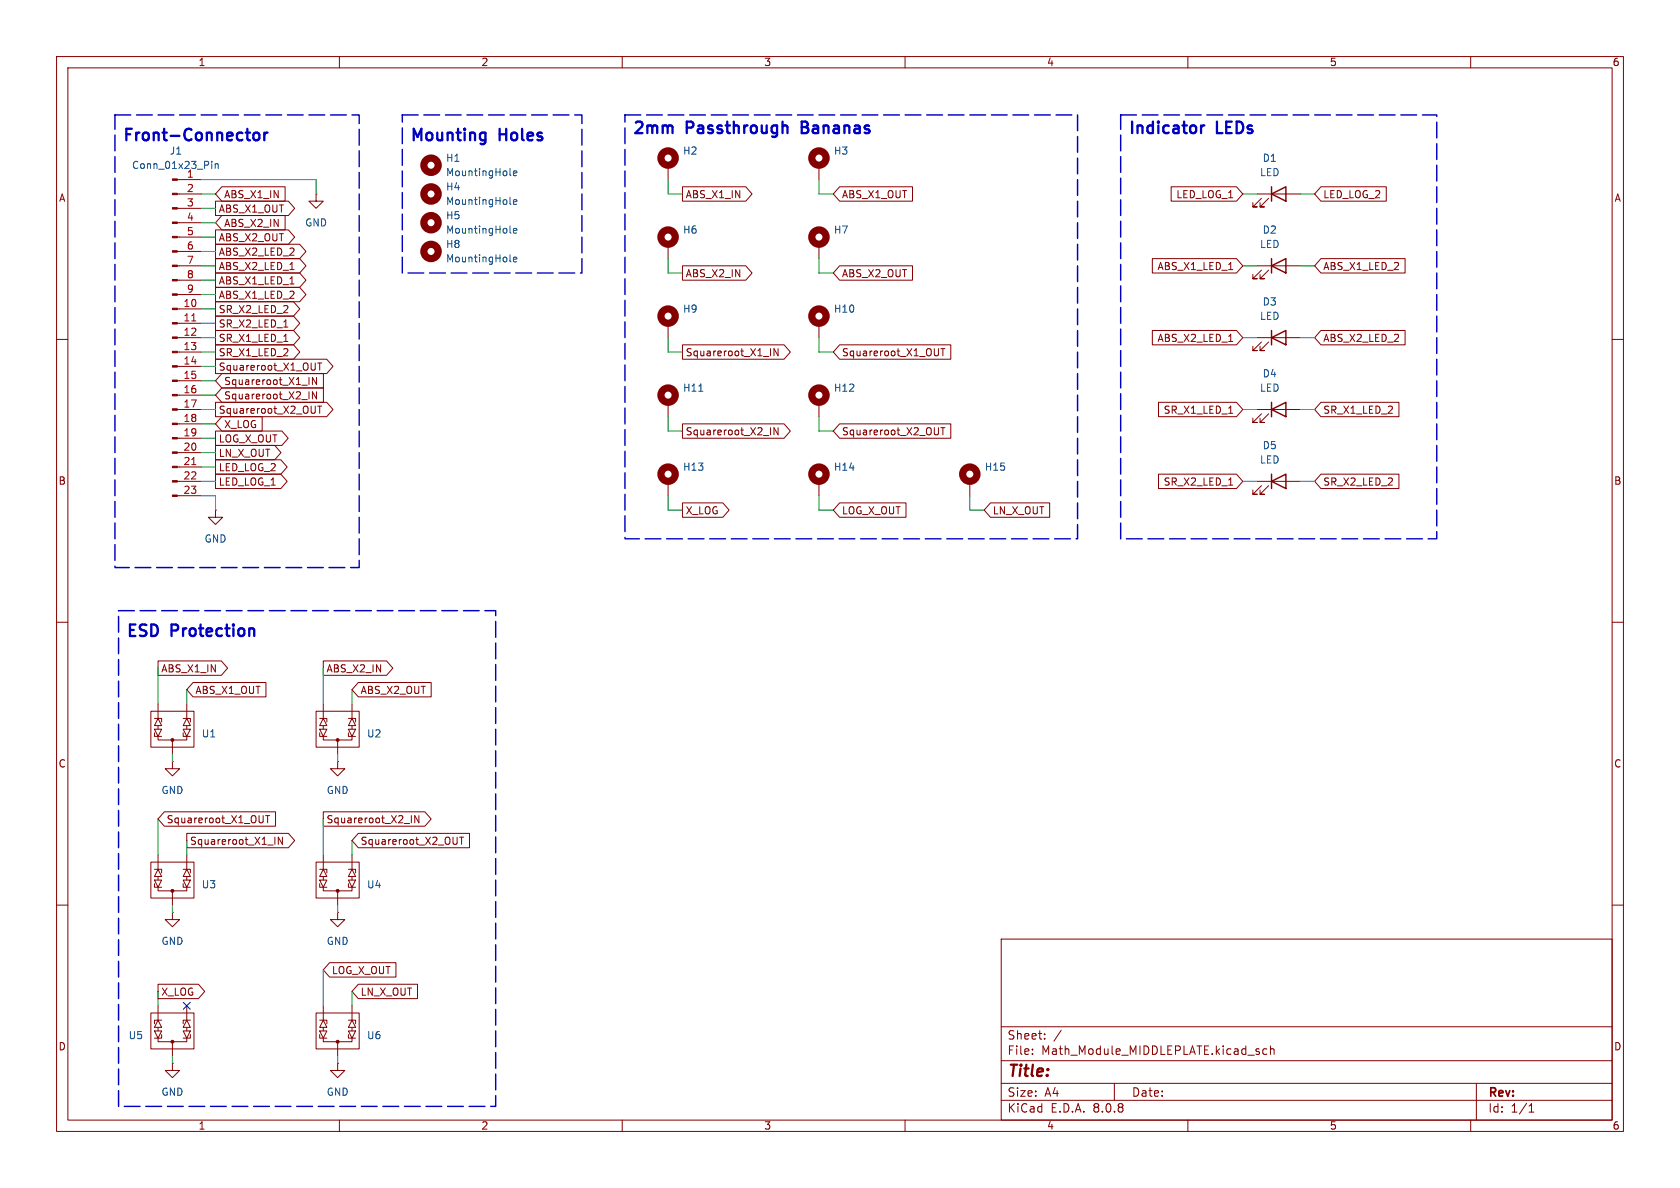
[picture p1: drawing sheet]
<svg xmlns="http://www.w3.org/2000/svg" width="297mm" height="210mm" viewBox="0 0 297 210" stroke-linecap="round" stroke-linejoin="round" font-family="sans-serif">
<g fill="none" stroke="#840000" stroke-width=".18">
<path d="M10 10h277v190h-277zM12 12h273v186h-273zM60 10v2M110 10v2M160 10v2M210 10v2M260 10v2M31.3 39.4h4.3M31.3 36.8h4.3M31.3 34.3h4.3M31.3 31.8h4.3M38.1 35.6h12.9l1.1 1.2-1.1 1.3h-12.9z"/>
<path d="M39.2 38.1h11.2v2.5h-11.2l-1.1-1.2zM39.2 33h11.2v2.6h-11.2l-1.1-1.3zM55.9 34.3v1.3h1.2l-1.2 1.2-1.3-1.2h1.3M55.9 34.3h.1M118.1 29.2v2.6M120.6 33h11.2l1.2 1.3-1.2 1.3h-11.2zM144.8 29.2v2.6M148.4 33h12.9v2.6h-12.9l-1.1-1.3zM207 33h11.6l1.1 1.3-1.1 1.3h-11.6zM222.2 34.3h7.7M223 35.1l-1.5 1.5h.7h-.7v-.8M224.3 35.1l-1.5 1.5h.7h-.7v-.8"/>
<path d="M233.5 33h11.6v2.6h-11.6l-1.1-1.3zM31.3 59.7h4.3M31.3 57.2h4.3M31.3 54.6h4.3M31.3 52.1h4.3M31.3 49.5h4.3M31.3 47h4.3M31.3 44.5h4.3M31.3 41.9h4.3M38.1 50.8h14.9l1.1 1.3-1.1 1.2h-14.9zM38.1 53.3h13.8l1.1 1.3-1.1 1.3h-13.8zM38.1 48.3h14.9l1.1 1.2-1.1 1.3h-14.9z"/>
<path d="M38.1 43.2h14.9l1.1 1.3-1.1 1.2h-14.9zM38.1 45.7h14.9l1.1 1.3-1.1 1.3h-14.9zM38.1 55.9h13.8l1.1 1.3-1.1 1.2h-13.8zM38.1 58.4h13.8l1.1 1.3-1.1 1.3h-13.8zM38.1 40.6h12.9l1.1 1.3-1.1 1.3h-12.9zM50.2 57.8h.7M51.3 50.2h.7M51.3 47.7h.7M118.1 43.2v2.5M118.1 57.2v2.5M120.6 47h11.2l1.2 1.3-1.2 1.2h-11.2zM144.8 43.2v2.5"/>
<path d="M144.8 57.2v2.5M148.4 47h12.9v2.5h-12.9l-1.1-1.2zM203.7 45.7h14.9l1.1 1.3-1.1 1.3h-14.9zM203.7 58.4h14.9l1.1 1.3-1.1 1.3h-14.9zM217.2 47.7h.7M222.2 59.7h7.7M222.2 47h7.7M223 47.8l-1.5 1.5h.7h-.7v-.8M224.3 47.8l-1.5 1.5h.7h-.7v-.8M233.5 45.7h14.9v2.6h-14.9l-1.1-1.3zM233.5 58.4h14.9v2.6h-14.9l-1.1-1.3zM10 60h2"/>
<path d="M31.3 77.5h4.3M31.3 74.9h4.3M31.3 72.4h4.3M31.3 69.9h4.3M31.3 67.3h4.3M31.3 64.8h4.3M31.3 62.2h4.3M38.1 61h13.8l1.1 1.2-1.1 1.3h-13.8zM38.1 71.1h19.7l1.1 1.3-1.1 1.3h-19.7zM38.1 63.5h19.7l1.1 1.3-1.1 1.2h-19.7zM38.1 78.7h10.5l1.1 1.3-1.1 1.3h-10.5zM38.1 76.2h11.7l1.1 1.3-1.1 1.2h-11.7z"/>
<path d="M39.2 68.6h18v2.5h-18l-1.1-1.2zM39.2 66h18v2.6h-18l-1.1-1.3zM39.2 73.7h7.2v2.5h-7.2l-1.1-1.3zM50.2 60.4h.7M56 66.7v1.3l-.8-1.3v1.3M56 69.3v1.2l-.8-1.2v1.2M56.2 71.8h.7M56.2 64.2h.7M56.5 64.2v1.2M56.5 71.8v1.3M118.1 71.1v2.6M120.6 74.9h18l1.1 1.3-1.1 1.3h-18z"/>
<path d="M120.6 61h18l1.1 1.2-1.1 1.3h-18zM137.6 61.6v1.3l-.8-1.3v1.3M137.6 75.6v1.3l-.8-1.3v1.3M144.8 71.1v2.6M148.4 61h19.7v2.5h-19.7l-1.1-1.3zM148.4 74.9h19.7v2.6h-19.7l-1.1-1.3zM166.3 61.6h.8M166.3 75.6h.8M166.7 61.6v1.3M166.7 75.6v1.3M204.8 71.1h13.8l1.1 1.3-1.1 1.3h-13.8zM217.2 60.4h.7"/>
<path d="M217.2 73.1h.7M222.2 72.4h7.7M223 60.5l-1.5 1.5h.7h-.7v-.8M223 73.2l-1.5 1.5h.7h-.7v-.8M224.3 60.5l-1.5 1.5h.7h-.7v-.8M224.3 73.2l-1.5 1.5h.7h-.7v-.8M233.5 71.1h13.8v2.6h-13.8l-1.1-1.3zM285 60h2M31.3 87.6h4.3M31.3 85.1h4.3M31.3 82.6h4.3M31.3 80h4.3"/>
<path d="M38.1 90.2v1.2h1.3l-1.3 1.3-1.3-1.3h1.3M38.1 90.2h.1M38.1 83.8h11.6l1.1 1.3-1.1 1.3h-11.6zM38.1 81.3h11.6l1.1 1.3-1.1 1.2h-11.6zM118.1 85.1v2.5M120.6 88.9h7.2l1.1 1.3-1.1 1.2h-7.2zM144.8 85.1v2.5M148.4 88.9h11.8v2.5h-11.8l-1.1-1.2zM171.4 85.1v2.5M175.1 88.9h10.5v2.5h-10.5l-1.1-1.2zM204.8 83.8h13.8l1.1 1.3-1.1 1.3h-13.8zM217.2 85.8h.7"/>
<path d="M222.2 85.1h7.7M223 85.9l-1.5 1.5h.7h-.7v-.8M224.3 85.9l-1.5 1.5h.7h-.7v-.8M233.5 83.8h13.8v2.6h-13.8l-1.1-1.3zM10 110h2M27.9 116.8h11.2l1.1 1.3-1.1 1.3h-11.2zM57.1 116.8h11.2l1.2 1.3-1.2 1.3h-11.2zM285 110h2M26.7 125.7h7.6v6.4h-7.6zM27.3 127h1.3v.6M27.3 129.5v.7h1.3M27.3 128.9h1.3l-.7 1.3z"/>
<path d="M27.9 127l.7 1.3h-1.3zM27.9 130.2v.6h5.1v-.6M27.9 124.5v2.5M27.9 128.3v.6M30.5 134.6v1.3h1.2l-1.2 1.3-1.3-1.3h1.3M30.5 134.6h.1M30.5 130.8v2.6M32.4 127h1.3v.6M32.4 129.5v.7h1.3M32.4 128.9h1.3l-.7 1.3zM33 127l.7 1.3h-1.3zM33 124.5v2.5"/>
<path d="M33 128.3v.6M34.1 120.6h12.9v2.6h-12.9l-1.1-1.3zM55.9 125.7h7.6v6.4h-7.6zM56.5 127h1.3v.6M56.5 129.5v.7h1.3M56.5 128.9h1.3l-.7 1.3zM57.1 127l.7 1.3h-1.3zM57.1 130.2v.6h5.1v-.6M57.1 124.5v2.5M57.1 128.3v.6M59.7 134.6v1.3h1.3l-1.3 1.3-1.3-1.3h1.3M59.7 134.6h.1"/>
<path d="M59.7 130.8v2.6M61.6 127h1.3v.6M61.6 129.5v.7h1.3M61.6 128.9h1.3l-.7 1.3zM62.2 127l.7 1.3h-1.3zM62.2 124.5v2.5M62.2 128.3v.6M63.3 120.6h12.9v2.6h-12.9l-1.1-1.3zM26.7 152.4h7.6v6.4h-7.6zM27.3 153.7h1.3v.6M27.3 156.2v.6h1.3M27.3 155.6h1.3l-.7 1.2z"/>
<path d="M27.9 153.7l.7 1.2h-1.3zM27.9 156.8v.7h5.1v-.7M27.9 151.1v2.6M27.9 154.9v.7M29.1 143.5h19.6v2.6h-19.6l-1.2-1.3zM30.5 157.5v2.5M32.4 153.7h1.3v.6M32.4 156.2v.6h1.3M32.4 155.6h1.3l-.7 1.2zM33 153.7l.7 1.2h-1.3zM33 147.3h18l1.1 1.3-1.1 1.3h-18zM33 151.1v2.6"/>
<path d="M33 154.9v.7M46.9 144.2h.8M47.3 144.2v1.3M49.9 148v1.3l-.7-1.3v1.3M55.9 152.4h7.6v6.4h-7.6zM56.5 153.7h1.3v.6M56.5 156.2v.6h1.3M56.5 155.6h1.3l-.7 1.2zM57.1 153.7l.7 1.2h-1.3zM57.1 156.8v.7h5.1v-.7M57.1 143.5h18l1.1 1.3-1.1 1.3h-18zM57.1 151.1v2.6"/>
<path d="M57.1 154.9v.7M59.7 157.5v2.5M61.6 153.7h1.3v.6M61.6 156.2v.6h1.3M61.6 155.6h1.3l-.7 1.2zM62.2 153.7l.7 1.2h-1.3zM62.2 151.1v2.6M62.2 154.9v.7M63.3 147.3h19.7v2.6h-19.7l-1.1-1.3zM74.1 144.2v1.3l-.8-1.3v1.3M81.2 148h.8M81.6 148v1.3"/>
<path d="M10 160h2M26.7 179.1h7.6v6.3h-7.6zM27.9 174h7.2l1.1 1.3-1.1 1.2h-7.2zM27.9 177.8v2.5M30.5 161.3v1.3h1.2l-1.2 1.2-1.3-1.2h1.3M30.5 161.3h.1M33 177.8v2.5M55.9 179.1h7.6v6.3h-7.6zM57.1 177.8v2.5M58.3 170.2h11.7v2.5h-11.7l-1.2-1.2zM59.7 161.3v1.3h1.3l-1.3 1.2-1.3-1.2h1.3M59.7 161.3h.1"/>
<path d="M62.2 177.8v2.5M63.3 174h10.5v2.5h-10.5l-1.1-1.2zM177 166h108v32h-108zM285 160h2M27.3 182.2h1.3l-.7 1.3zM27.9 180.3l.7 1.3h-1.3zM27.9 183.5v.7h5.1v-.7M27.9 181.6v.6M28.6 180.3h-1.3v.7M28.6 182.9v.6h-1.3M30.5 188v1.2h1.2l-1.2 1.3-1.3-1.3h1.3M30.5 188h.1"/>
<path d="M30.5 184.2v2.5M32.4 182.2h1.3l-.7 1.3zM33 180.3l.7 1.3h-1.3zM33 181.6v.6M33.7 180.3h-1.3v.7M33.7 182.9v.6h-1.3M56.5 180.3h1.3v.7M56.5 182.9v.6h1.3M56.5 182.2h1.3l-.7 1.3zM57.1 180.3l.7 1.3h-1.3zM57.1 183.5v.7h5.1v-.7M57.1 181.6v.6"/>
<path d="M59.7 188v1.2h1.3l-1.3 1.3-1.3-1.3h1.3M59.7 188h.1M59.7 184.2v2.5M60 198v2M61.6 180.3h1.3v.7M61.6 182.9v.6h1.3M61.6 182.2h1.3l-.7 1.3zM62.2 180.3l.7 1.3h-1.3zM62.2 181.6v.6M110 198v2M160 198v2M177 194.5h108"/>
<path d="M177 191.5h108M177 187.5h108M177 181.5h108M182.5 186.3v.1M182.5 185.5v.1M184.7 183.6v.1M184.7 182.8v.1M187.6 182.1l-1.3 2M197 191.5v3M210 198v2M224 185.5l-.5-.1-.3 .3v.4l.2 .2h.6M224.6 185.5l.2-.1 .4 .1v.9"/>
<path d="M224.6 184.9v1.5M260 198v2M261 191.5v6.5M270.3 196.6h.9M270.3 195.5l.4-.4v1.5"/>
</g>
<g fill="none" stroke="#840000" stroke-width="1.3">
<circle cx="76.2" cy="29.2" r="1.27"/>
<circle cx="76.2" cy="34.3" r="1.27"/>
<circle cx="76.2" cy="39.4" r="1.27"/>
<circle cx="118.1" cy="27.9" r="1.27"/>
<circle cx="144.8" cy="27.9" r="1.27"/>
<circle cx="76.2" cy="44.4" r="1.27"/>
<circle cx="118.1" cy="55.9" r="1.27"/>
<circle cx="118.1" cy="41.9" r="1.27"/>
<circle cx="144.8" cy="41.9" r="1.27"/>
<circle cx="144.8" cy="55.9" r="1.27"/>
<circle cx="118.1" cy="69.8" r="1.27"/>
<circle cx="144.8" cy="69.8" r="1.27"/>
<circle cx="118.1" cy="83.8" r="1.27"/>
<circle cx="144.8" cy="83.8" r="1.27"/>
<circle cx="171.4" cy="83.8" r="1.27"/>
</g>
<g fill="#840000" stroke="#840000" stroke-width=".18">
<path d="M30.5 87.5h.8v.3h-.8z"/>
<path d="M30.5 85h.8v.2h-.8z"/>
<path d="M30.5 82.4h.8v.3h-.8z"/>
<path d="M30.5 79.9h.8v.2h-.8z"/>
<path d="M30.5 77.3h.8v.3h-.8z"/>
<path d="M30.5 74.8h.8v.3h-.8z"/>
<path d="M30.5 72.3h.8v.2h-.8z"/>
<path d="M30.5 69.7h.8v.3h-.8z"/>
<path d="M30.5 67.2h.8v.2h-.8z"/>
<path d="M30.5 64.6h.8v.3h-.8z"/>
<path d="M30.5 62.1h.8v.3h-.8z"/>
<path d="M30.5 59.6h.8v.2h-.8z"/>
<path d="M30.5 57h.8v.3h-.8z"/>
<path d="M30.5 54.5h.8v.2h-.8z"/>
<path d="M30.5 51.9h.8v.3h-.8z"/>
<path d="M30.5 49.4h.8v.3h-.8z"/>
<path d="M30.5 46.9h.8v.2h-.8z"/>
<path d="M30.5 44.3h.8v.3h-.8z"/>
<path d="M30.5 41.8h.8v.2h-.8z"/>
<path d="M30.5 39.2h.8v.3h-.8z"/>
<path d="M30.5 36.7h.8v.3h-.8z"/>
<path d="M30.5 34.2h.8v.2h-.8z"/>
<path d="M30.5 31.6h.8v.3h-.8z"/>
<circle cx="30.5" cy="157.5" r=".25"/>
<circle cx="59.7" cy="130.8" r=".25"/>
<circle cx="59.7" cy="157.5" r=".25"/>
<circle cx="59.7" cy="184.1" r=".25"/>
<circle cx="30.5" cy="184.1" r=".25"/>
<circle cx="30.5" cy="130.8" r=".25"/>
</g>
<path d="M33.9 56.7h.7M33.9 82.1h.7" fill="none" stroke="#a90000" stroke-width=".18"/>
<g fill="none" stroke="#006464" stroke-width=".18">
<path d="M37.4 28.5v.1M37.4 28.9v.9M38 28.9v.9M38 29.1l.2-.2 .3 .1 .1 .8M90.2 36l.1 .1M90.2 30.9l.1 .2M90.8 30.6l.6-.1-.1-.2-.4-.1-.1 .2v.6h.5M90.8 35.7l.6-.1-.1-.2-.4-.1-.1 .2v.6h.5M90.2 46.1l.1 .2M90.2 41l.1 .2M90.8 45.9l.6-.1-.1-.3h-.4l-.1 .1v.6h.5M90.8 40.8l.6-.1-.1-.3h-.4l-.1 .2v.6h.5"/>
<path d="M123.5 69.2h.8"/>
</g>
<path d="M224.8 34.3l2.5-1.3v2.6zM224.8 33v2.6M224.8 59.7l2.5-1.3v2.6zM224.8 47l2.5-1.3v2.6zM224.8 45.7v2.6M224.8 58.4v2.6M224.8 72.4l2.5-1.3v2.6zM224.8 71.1v2.6M224.8 85.1l2.5-1.3v2.6zM224.8 83.8v2.6" fill="none" stroke="#840000" stroke-width=".25"/>
<path d="M44.8 23.8a.55 .55 0 0 1 .5-.4 .55 .55 0 0 1 .6 .4v.6a.55 .55 0 0 1-.6 .4 .55 .55 0 0 1-.5-.4M46.7 23.4v1.4M47.3 23.4a.52 .52 0 0 0-.6 .4M141.7 22.5h.7M142.4 21.5h-.7v2h.8M212.3 22.2v1.3M212.9 22.2a.52 .52 0 0 0-.6 .4" fill="none" stroke="#0000c2" stroke-width=".41"/>
<path d="M20.3 20.3h43.2v80h-43.2zM71.1 20.3h31.8v28h-31.8zM110.5 20.3h80v75h-80zM198.1 20.3h55.9v75h-55.9zM21 108h66.6v87.6h-66.6z" fill="none" stroke="#0000c2" stroke-width=".25" stroke-dasharray="2.8 1"/>
<g fill="none" stroke="#009600" stroke-width=".18">
<path d="M35.6 39.4h2.5M35.6 34.3h2.5M35.6 31.8h20.3v2.5M35.6 36.8h2.5M118.1 31.8v2.5h2.5M144.8 31.8v2.5h2.5M219.7 34.3h2.5M229.9 34.3h2.5M35.6 41.9h2.5M35.6 44.5h2.5M35.6 54.6h2.5M35.6 57.2h2.5"/>
<path d="M35.6 59.7h2.5M35.6 47h2.5M35.6 52.1h2.5M35.6 49.5h2.5M118.1 59.7v2.5h2.5M118.1 45.7v2.6h2.5M144.8 45.7v2.6h2.5M144.8 59.7v2.5h2.5M219.7 59.7h2.5M219.7 47h2.5M229.9 59.7h2.5M229.9 47h2.5"/>
<path d="M35.6 69.9h2.5M35.6 74.9h2.5M35.6 77.5h2.5M35.6 67.3h2.5M35.6 72.4h2.5M35.6 64.8h2.5M35.6 62.2h2.5M118.1 73.7v2.5h2.5M144.8 73.7v2.5h2.5M219.7 72.4h2.5M229.9 72.4h2.5M35.6 85.1h2.5"/>
<path d="M35.6 87.6h2.5v2.6M35.6 82.6h2.5M35.6 80h2.5M118.1 87.6v2.6h2.5M144.8 87.6v2.6h2.5M171.4 87.6v2.6h2.6M219.7 85.1h2.5M229.9 85.1h2.5M27.9 118.1v6.4M57.1 118.1v6.4M30.5 133.4v1.2M33 121.9v2.6"/>
<path d="M59.7 133.4v1.2M62.2 121.9v2.6M27.9 144.8v6.3M33 148.6v2.5M57.1 144.8v6.3M62.2 148.6v2.5M27.9 175.3v2.5M30.5 160v1.3M57.1 171.5v6.3M59.7 160v1.3M62.2 175.3v2.5M30.5 186.7v1.3"/>
<path d="M59.7 186.7v1.3"/>
</g>
<path d="M32.4 177.2l1.2 1.2M33.6 177.2l-1.2 1.2" fill="none" stroke="#000084" stroke-width=".18"/>
<g font-size="2.8" fill="#0000c2">
<text x="21.6" y="25.5">Front-Connector</text>
<text x="72.4" y="25.5">Mounting</text>
<text x="88.4" y="25.5">Holes</text>
<text x="111.8" y="24.2">2mm</text>
<text x="121.5" y="24.2">Passthrough</text>
<text x="142.6" y="24.2">Bananas</text>
<text x="199.4" y="24.2">Indicator</text>
<text x="215.2" y="24.2">LEDs</text>
<text x="22.2" y="113.1">ESD</text>
<text x="30.4" y="113.1">Protection</text>
</g>
<text font-size="2.8" fill="#840000" x="178" y="190.9">Title:</text>
<g font-size="2.1" fill="#840000">
<text x="178" y="184">Sheet:</text>
<text x="178" y="186.7">File:</text>
<text x="184.1" y="186.7">Math_Module_MIDDLEPLATE.kicad_sch</text>
<text x="178" y="196.9">KiCad</text>
<text x="178" y="194.1">Size:</text>
<text x="184.7" y="194.1">A4</text>
<text x="185.7" y="196.9">E.D.A.</text>
<text x="193.3" y="196.9">8.0.8</text>
<text x="200" y="194.1">Date:</text>
<text x="263" y="194.3">Rev:</text>
<text x="263" y="196.9">Id:</text>
<text x="267.1" y="196.9">1/1</text>
</g>
<g font-size="1.8" fill="#840000">
<text x="35" y="11.9">1</text>
<text x="85" y="11.9">2</text>
<text x="135" y="11.9">3</text>
<text x="185" y="11.9">4</text>
<text x="235" y="11.9">5</text>
<text x="285" y="11.9">6</text>
<text x="10.3" y="35.9">A</text>
<text x="39.5" y="35.2">ABS_X1_IN</text>
<text x="121.1" y="35.2">ABS_X1_IN</text>
<text x="148.7" y="35.2">ABS_X1_OUT</text>
<text x="207.9" y="35.2">LED_LOG_1</text>
<text x="233.8" y="35.2">LED_LOG_2</text>
<text x="285.3" y="35.9">A</text>
<text x="38.6" y="37.8">ABS_X1_OUT</text>
<text x="39.5" y="40.3">ABS_X2_IN</text>
<text x="38.6" y="45.4">ABS_X2_LED_2</text>
<text x="38.6" y="47.9">ABS_X2_LED_1</text>
<text x="38.6" y="42.9">ABS_X2_OUT</text>
<text x="204.5" y="47.9">ABS_X1_LED_1</text>
<text x="233.8" y="47.9">ABS_X1_LED_2</text>
<text x="38.6" y="53">ABS_X1_LED_2</text>
<text x="38.6" y="50.5">ABS_X1_LED_1</text>
<text x="121.1" y="49.2">ABS_X2_IN</text>
<text x="148.7" y="49.2">ABS_X2_OUT</text>
<text x="38.6" y="55.6">SR_X2_LED_2</text>
<text x="38.6" y="58.1">SR_X2_LED_1</text>
<text x="38.6" y="63.2">SR_X1_LED_2</text>
<text x="38.6" y="60.6">SR_X1_LED_1</text>
<text x="38.6" y="65.7">Squareroot_X1_OUT</text>
<text x="121.1" y="63.2">Squareroot_X1_IN</text>
<text x="148.7" y="63.2">Squareroot_X1_OUT</text>
<text x="204.5" y="60.6">ABS_X2_LED_1</text>
<text x="233.8" y="60.6">ABS_X2_LED_2</text>
<text x="39.5" y="70.8">Squareroot_X2_IN</text>
<text x="39.5" y="68.3">Squareroot_X1_IN</text>
<text x="38.6" y="73.3">Squareroot_X2_OUT</text>
<text x="39.5" y="75.9">X_LOG</text>
<text x="121.1" y="77.2">Squareroot_X2_IN</text>
<text x="148.7" y="77.2">Squareroot_X2_OUT</text>
<text x="205.6" y="73.3">SR_X1_LED_1</text>
<text x="233.8" y="73.3">SR_X1_LED_2</text>
<text x="38.6" y="83.5">LED_LOG_2</text>
<text x="38.6" y="81">LN_X_OUT</text>
<text x="38.6" y="78.4">LOG_X_OUT</text>
<text x="10.3" y="85.9">B</text>
<text x="38.6" y="86">LED_LOG_1</text>
<text x="205.6" y="86">SR_X2_LED_1</text>
<text x="233.8" y="86">SR_X2_LED_2</text>
<text x="285.3" y="85.9">B</text>
<text x="121.1" y="91.1">X_LOG</text>
<text x="148.7" y="91.1">LOG_X_OUT</text>
<text x="175.4" y="91.1">LN_X_OUT</text>
<text x="28.4" y="119.1">ABS_X1_IN</text>
<text x="57.6" y="119.1">ABS_X2_IN</text>
<text x="34.4" y="122.9">ABS_X1_OUT</text>
<text x="63.7" y="122.9">ABS_X2_OUT</text>
<text x="10.3" y="135.9">C</text>
<text x="285.3" y="135.9">C</text>
<text x="29.4" y="145.7">Squareroot_X1_OUT</text>
<text x="33.5" y="149.5">Squareroot_X1_IN</text>
<text x="57.6" y="145.7">Squareroot_X2_IN</text>
<text x="63.7" y="149.5">Squareroot_X2_OUT</text>
<text x="58.6" y="172.4">LOG_X_OUT</text>
<text x="28.4" y="176.2">X_LOG</text>
<text x="63.7" y="176.2">LN_X_OUT</text>
<text x="10.3" y="185.9">D</text>
<text x="285.3" y="185.9">D</text>
<text x="35" y="199.9">1</text>
<text x="85" y="199.9">2</text>
<text x="135" y="199.9">3</text>
<text x="185" y="199.9">4</text>
<text x="235" y="199.9">5</text>
<text x="285" y="199.9">6</text>
</g>
<g font-size="1.8" fill="#006464">
<text x="29.9" y="27.5">J1</text>
<text x="78.7" y="28.8">H1</text>
<text x="120.7" y="27.5">H2</text>
<text x="147.3" y="27.5">H3</text>
<text x="223.1" y="28.8">D1</text>
<text x="23.2" y="30.1">Conn_01x23_Pin</text>
<text x="32.9" y="31.5">1</text>
<text x="78.7" y="33.9">H4</text>
<text x="78.7" y="31.3">MountingHole</text>
<text x="222.6" y="31.3">LED</text>
<text x="53.8" y="40.2">GND</text>
<text x="78.7" y="39">H5</text>
<text x="78.7" y="41.5">MountingHole</text>
<text x="78.7" y="36.4">MountingHole</text>
<text x="120.7" y="41.5">H6</text>
<text x="147.3" y="41.5">H7</text>
<text x="223.1" y="41.5">D2</text>
<text x="78.7" y="44">H8</text>
<text x="78.7" y="46.6">MountingHole</text>
<text x="222.6" y="44">LED</text>
<text x="120.7" y="55.5">H9</text>
<text x="147.3" y="55.5">H10</text>
<text x="222.6" y="56.7">LED</text>
<text x="223.1" y="54.2">D3</text>
<text x="120.7" y="69.4">H11</text>
<text x="147.3" y="69.4">H12</text>
<text x="222.6" y="69.4">LED</text>
<text x="223.1" y="66.9">D4</text>
<text x="120.7" y="83.4">H13</text>
<text x="147.3" y="83.4">H14</text>
<text x="174" y="83.4">H15</text>
<text x="222.6" y="82.1">LED</text>
<text x="223.1" y="79.6">D5</text>
<text x="36.1" y="96.1">GND</text>
<text x="35.6" y="130.6">U1</text>
<text x="64.8" y="130.6">U2</text>
<text x="28.4" y="140.6">GND</text>
<text x="57.7" y="140.6">GND</text>
<text x="35.6" y="157.2">U3</text>
<text x="64.8" y="157.2">U4</text>
<text x="28.4" y="167.2">GND</text>
<text x="57.7" y="167.2">GND</text>
<text x="22.6" y="183.9">U5</text>
<text x="64.8" y="183.9">U6</text>
<text x="28.4" y="193.9">GND</text>
<text x="57.7" y="193.9">GND</text>
</g>
<g font-size="1.8" fill="#a90000">
<text x="32.9" y="34">2</text>
<text x="32.9" y="36.6">3</text>
<text x="32.9" y="39.1">4</text>
<text x="32.9" y="41.7">5</text>
<text x="32.9" y="44.2">6</text>
<text x="32.9" y="46.7">7</text>
<text x="32.9" y="49.3">8</text>
<text x="32.9" y="51.8">9</text>
<text x="32.3" y="54.4">10</text>
<text x="32.3" y="56.9">11</text>
<text x="32.3" y="59.4">12</text>
<text x="32.3" y="62">13</text>
<text x="32.3" y="64.5">14</text>
<text x="32.3" y="67.1">15</text>
<text x="32.3" y="69.6">16</text>
<text x="32.3" y="72.1">17</text>
<text x="32.3" y="74.7">18</text>
<text x="32.3" y="77.2">19</text>
<text x="32.3" y="79.8">20</text>
<text x="32.3" y="82.3">21</text>
<text x="32.3" y="84.8">22</text>
<text x="32.3" y="87.4">23</text>
</g>
</svg>
